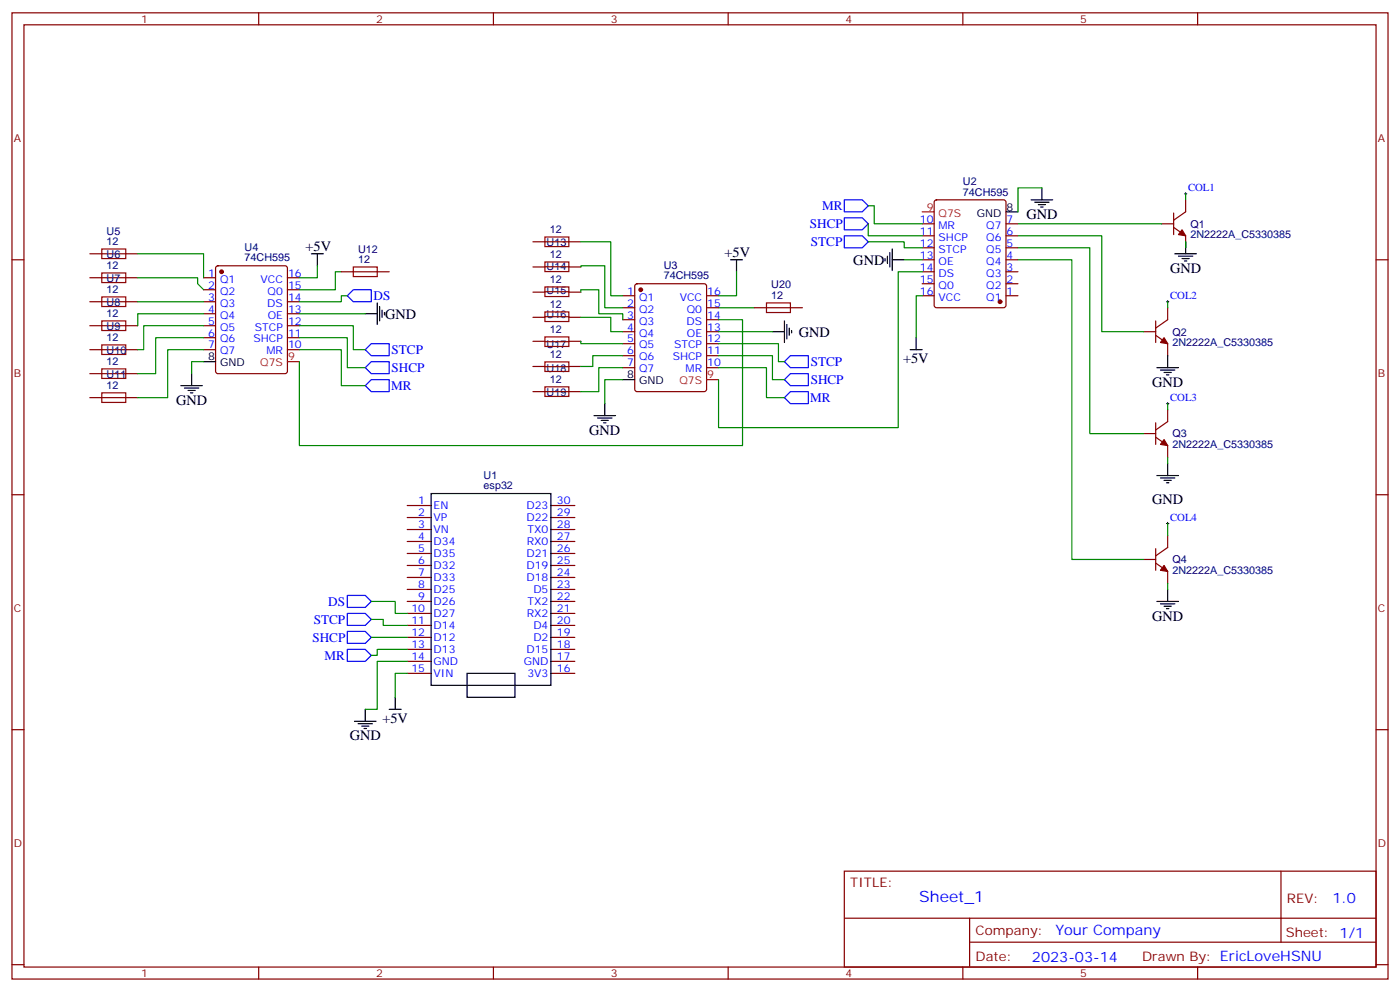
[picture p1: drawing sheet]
<svg xmlns="http://www.w3.org/2000/svg" width="412mm" height="292mm" viewBox="0 0 412 292" stroke-linecap="round" stroke-linejoin="round" font-family="sans-serif">
<g fill="none" stroke="#870000" stroke-width=".35">
<path d="M3.5 3.8h405.4v284.3h-405.4zM7.1 7.3h398.2v277.3h-398.2zM76.2 3.8v3.5M145.3 3.8v3.5M214.5 3.8v3.5M283.6 3.8v3.5M352.8 3.8v3.5M275.4 59l.5-.2h19.7l.7 .4v30.7l-.4 .6-20 .1-.7-.5v-30.6zM349.2 58.8v3.5l-3.5 2.5M3.5 76.4h3.6M26.5 74.7h14.1M63.7 78.4l.5-.2h19.8l.6 .4 .1 30.7-.5 .6-20 .1-.6-.5-.1-30.6z"/>
<path d="M100.5 80h14.2M157 71.2h14.1M157 78.6h3.5M160.5 78.5h7.1M167.6 78.6h3.5M271.6 76.4h3.6M271.6 80h3.6M271.6 72.9h3.6M271.6 69.4h3.6M271.6 65.9h3.6M296.3 76.4h3.6M296.3 80h3.6"/>
<path d="M296.3 72.9h3.6M296.3 69.4h3.6M296.3 65.9h3.6M342.2 65.9h3.5M345.7 62.7v6.3M345.7 66.9l3.5 2.5v3.5M405.3 76.4h3.6M26.5 81.7h14.1M26.5 88.8h14.1M26.5 95.8h14.1M60 81.7h3.5M60 85.3h3.5"/>
<path d="M60 88.8h3.5M60 92.3h3.5M60 95.8h3.5M60 99.4h3.5M84.7 81.7h3.5M84.7 85.3h3.5M84.7 88.8h3.5M84.7 92.3h3.5M84.7 95.8h3.5M84.7 99.4h3.5M157 86h3.5M157 93.4h3.5"/>
<path d="M160.5 85.9h7.1M160.5 93.2h7.1M167.6 86h3.5M167.6 93.4h3.5M183.4 87h3.6M183.4 97.6h3.6M183.4 90.6h3.6M183.4 94.1h3.6M187.2 83.7l.5-.2h19.7l.7 .4v30.6l-.4 .7-20 .1-.7-.5v-30.6zM208.1 87h3.6M208.1 97.6h3.6M208.1 90.6h3.6"/>
<path d="M208.1 94.1h3.6M222.2 90.6h14.2M271.6 87h3.6M271.6 83.5h3.6M296.3 87h3.6M296.3 83.5h3.6M336.9 97.6h3.5M340.4 94.4v6.4M340.4 98.7l3.6 2.4v3.6M344 90.6v3.5l-3.6 2.5M26.5 102.9h14.1M26.5 110h14.1"/>
<path d="M26.5 117h14.1M60 102.9h3.5M84.7 102.9h3.5M157 100.4h3.5M157 107.8h3.5M157 115.3h14.1M160.5 100.6h7.1M160.5 107.9h7.1M167.6 100.4h3.5M167.6 107.8h3.5M183.4 101.1h3.6M183.4 104.7h3.6"/>
<path d="M183.4 108.2h3.6M208.1 101.1h3.6M208.1 104.7h3.6M208.1 108.2h3.6M336.9 127.6h3.5M340.4 124.4v6.4M340.4 128.7l3.6 2.4v3.6M344 120.5v3.6l-3.6 2.4M3.5 145.6h3.6M119.9 148.8h7.1M119.9 152.3h7.1M119.9 155.8h7.1"/>
<path d="M119.9 159.3h7.1M162.3 148.8h7M162.3 152.3h7M162.3 155.8h7M162.3 159.3h7M344 157.6v3.5l-3.6 2.5M405.3 145.6h3.6M119.9 162.9h7.1M119.9 166.4h7.1M119.9 169.9h7.1M119.9 173.5h7.1M119.9 177h7.1"/>
<path d="M162.3 162.9h7M162.3 166.4h7M162.3 169.9h7M162.3 173.5h7M162.3 177h7M336.9 164.6h3.5M340.4 161.5v6.3M340.4 165.7l3.6 2.5v3.5M119.9 180.5h7.1M119.9 184h7.1M119.9 187.6h7.1M119.9 191.1h7.1"/>
<path d="M119.9 194.6h7.1M119.9 198.2h7.1M162.3 180.5h7M162.3 184h7M162.3 187.6h7M162.3 191.1h7M162.3 194.6h7M162.3 198.2h7M3.5 214.7h3.6M405.3 214.7h3.6M248.7 256.4h156.6v28.2h-156.6zM377.3 256.4v20.9"/>
<path d="M248.7 270.2h156.5M285.6 277.3h119.6M285.6 270.2v14.1M3.5 283.9h3.6M76.2 284.6v3.5M145.3 284.6v3.5M214.5 284.6v3.5M283.6 284.6v3.5M352.8 284.6v3.5M405.3 283.9h3.6"/>
</g>
<g fill="#870000" stroke="#870000" stroke-width=".35">
<path d="M348.2 67.6l1 1.8-2.1-.4z"/>
<path d="M342.9 99.4l1.1 1.7-2.2-.3z"/>
<path d="M342.9 129.4l1.1 1.7-2.2-.3z"/>
<path d="M342.9 166.4l1.1 1.8-2.2-.4z"/>
<circle cx="294.6" cy="88.8" r=".53"/>
<circle cx="65.3" cy="80" r=".53"/>
<circle cx="188.7" cy="85.3" r=".53"/>
</g>
<g fill="none" stroke="#000" stroke-width=".35">
<path d="M303.7 58.8h6.4M304.8 59.5h4.2M306.9 55.3v3.5M91.7 74.7h3.5M93.5 74.7v3.5M215.2 76.4h3.5M217 76.4v3.6M260.7 76.1v.7M261.4 75.4v2.1M262.1 74.3v4.3M262.8 76.4h3.5M262.8 73.3v6.3"/>
<path d="M296.3 62.3h3.6M305.9 60.2h2.1M306.6 60.9h.7M346.1 74.7h6.3M347.1 75.4h4.3M348.2 76.1h2.1M348.9 76.8h.7M349.2 71.2v3.5M107.6 92.3h3.5M111.1 89.1v6.4M111.8 90.2v4.2M112.5 91.3v2.1"/>
<path d="M113.2 92v.7M227.5 97.6h3.6M231.1 94.4v6.4M231.8 95.5v4.2M232.5 96.6v2.1M233.2 97.3v.7M269.9 99.4v3.5M53.3 113.5h6.3M54.3 114.2h4.3M55.4 114.9h2.1M56.1 115.6h.7M56.4 110v3.5"/>
<path d="M60 106.4h3.5M178.2 118.8v3.5M183.4 111.7h3.6M268.1 102.9h3.5M340.8 108.2h6.3M341.8 108.9h4.3M342.9 109.6h2.1M343.6 110.3h.7M344 104.7v3.5M175 122.3h6.3M176 123h4.3M177.1 123.7h2.1"/>
<path d="M177.8 124.4h.7M340.8 139.9h6.3M344 136.4v3.5M127 145.2h35.3v56.5h-35.3zM341.8 140.7h4.3M342.9 141.4h2.1M343.6 142.1h.7M340.8 177h6.3M341.8 177.7h4.3M342.9 178.4h2.1M343.6 179.1h.7M344 173.5v3.5"/>
<path d="M137.6 198.2h14.1v7h-14.1zM104.4 212.3h6.4M105.5 213h4.2M106.5 213.7h2.2M107.2 214.4h.7M107.6 208.7v3.6M114.7 208.7h3.5M116.4 205.2v3.5"/>
</g>
<path d="M271.6 62.3h3.6M84.7 106.4h3.5M208.1 111.7h3.6" fill="none" stroke="#f00" stroke-width=".35"/>
<g fill="none" stroke="#008700" stroke-width=".35">
<path d="M306.9 55.3h-7v7M349.2 57v1.8M40.6 74.7h19.4v7M93.5 78.2v3.5h-5.3M100.5 80h-1.7v5.3h-10.6M171.1 71.2h8.8v15.8h3.5M171.1 78.6v-.4h7.1v12.4h5.2M217 80v7h-5.3M255.8 71.2h10.5v1.7h5.3M255.8 65.9v3.5h15.8M255.8 60.6h1.7v5.3h14.1M266.3 76.4h5.3"/>
<path d="M271.6 80h-7v45.8h-52.9v-14.1M299.9 69.4h24.7v28.2h12.3M299.9 72.9h21.1v54.7h15.9M299.9 76.4h15.8v88.2h21.2M299.9 65.9h42.3M349.2 71.2v1.7M40.6 81.7h17.6v1.8l1.8 1.8M40.6 88.8h19.4M60 92.3h-19.4v3.5M60 95.8h-17.7v7.1h-1.7M60 99.4h-14.1v10.6h-5.3M88.2 95.8h15.9v7.1h3.5"/>
<path d="M88.2 99.4h14.1v8.8h5.3M88.2 92.3h19.4M102.3 87h-1.8v1.8h-12.3M171.1 86v-.7h5.3v7h7v1.8M171.1 93.4h8.8v4.2h3.5M211.7 94.1h7v37h-130.5v-24.7M211.7 90.6h10.5M211.7 97.6h15.8M271.6 87h-1.7v12.4M344 88.8v1.8M60 106.4h-3.6v3.6M60 102.9h-10.6v14.1h-8.8"/>
<path d="M88.2 102.9h12.3v10.6h7.1M171.1 100.4v.7h12.3M183.4 111.7h-5.2v7.1M183.4 104.7h-8.8v3.1h-3.5M183.4 108.2h-7v7.1h-5.3M211.7 101.1h17.6v5.3h1.8M211.7 104.7h15.8v7h3.6M211.7 108.2h14.1v8.8h5.3M344 118.8v1.7M344 134.7v1.7M344 154.1v3.5M109.4 177h7v3.5h3.5"/>
<path d="M344 171.7v1.8M109.4 182.3h3.5v1.7h7M109.4 187.6h10.5M119.9 191.1h-8.8v1.8h-1.7M119.9 198.2h-3.5v7M119.9 194.6h-8.8v14.1h-3.5"/>
</g>
<path d="M348.9 57h.7M349.2 56.7v.7M343.6 88.8h.7M344 88.4v.7M343.6 118.8h.7M344 118.4v.7M343.6 154.1h.7M344 153.7v.7" fill="none" stroke="#000" stroke-width=".29"/>
<g fill="none" stroke="#00f" stroke-width=".35">
<path d="M248.7 58.8h5.3l1.8 1.8-1.8 1.7h-5.3zM248.7 69.4h5.3l1.8 1.8-1.8 1.7h-5.3zM248.7 64.1h5.3l1.8 1.8-1.8 1.7h-5.3zM102.3 87l1.8-1.7h5.3v3.5h-5.3zM107.6 102.9l1.8-1.8h5.3v3.6h-5.3zM107.6 108.2l1.8-1.8h5.3v3.6h-5.3zM107.6 113.5l1.8-1.8h5.3v3.6h-5.3zM231.1 106.4l1.7-1.7h5.3v3.5h-5.3zM231.1 117l1.7-1.7h5.3v3.5h-5.3zM231.1 111.7l1.7-1.7h5.3v3.5h-5.3zM102.3 175.2h5.3l1.8 1.8-1.8 1.8h-5.3zM102.3 185.8h5.3l1.8 1.8-1.8 1.7h-5.3z"/>
<path d="M102.3 191.1h5.3l1.8 1.8-1.8 1.7h-5.3zM102.3 180.5h5.3l1.8 1.8-1.8 1.7h-5.3z"/>
</g>
<g fill="none" stroke="#a10000" stroke-width=".35">
<path d="M30 73.3h7v2.8h-7zM104.1 78.6h7v2.8h-7zM160.5 69.7h7.1v2.9h-7.1zM160.5 77.1h7.1v2.8h-7.1zM30 80.3h7v2.8h-7zM30 87.4h7v2.8h-7zM30 94.4h7v2.9h-7zM160.5 84.4h7.1v2.9h-7.1zM160.5 91.8h7.1v2.8h-7.1zM160.5 99.1h7.1v2.9h-7.1zM225.8 89.1h7v2.9h-7zM30 101.5h7v2.8h-7z"/>
<path d="M30 108.5h7v2.9h-7zM30 115.6h7v2.8h-7zM160.5 106.5h7.1v2.8h-7.1zM160.5 113.8h7.1v2.9h-7.1z"/>
</g>
<text font-size="4.6" fill="#00f" x="270.8" y="265.4">Sheet_1</text>
<g font-size="4.2">
<text x="302.3" y="64.5">GND</text>
<text x="90" y="74">+5V</text>
<text x="213.4" y="75.7">+5V</text>
<text x="251.4" y="77.9">GND</text>
<text x="344.7" y="80.3">GND</text>
<text x="113.4" y="93.8">GND</text>
<text x="235.3" y="99.1">GND</text>
<text x="266" y="106.9">+5V</text>
<text x="339.4" y="113.8">GND</text>
<text x="51.9" y="119.1">GND</text>
<text x="173.6" y="128">GND</text>
<text x="339.4" y="148.4">GND</text>
<text x="339.4" y="182.6">GND</text>
<text x="112.6" y="212.7">+5V</text>
<text x="103" y="217.9">GND</text>
</g>
<g font-size="4.2" fill="#00f">
<text x="392.5" y="265.6">1.0</text>
<text x="310.9" y="275.2">Your Company</text>
<text x="304" y="283">2023-03-14</text>
</g>
<g font-size="3.9" fill="#00f">
<text x="242.1" y="61.8">MR</text>
<text x="238.6" y="67.1">SHCP</text>
<text x="238.9" y="72.4">STCP</text>
<text x="110.1" y="88.3">DS</text>
<text x="115.3" y="104.2">STCP</text>
<text x="238.8" y="107.7">STCP</text>
<text x="115.3" y="109.5">SHCP</text>
<text x="238.8" y="113">SHCP</text>
<text x="115.2" y="114.8">MR</text>
<text x="238.7" y="118.3">MR</text>
<text x="96.7" y="178.3">DS</text>
<text x="92.4" y="183.6">STCP</text>
<text x="92" y="188.8">SHCP</text>
<text x="95.6" y="194.1">MR</text>
</g>
<g font-size="3.9" fill="#800">
<text x="250.5" y="260.9">TITLE:</text>
<text x="379.1" y="265.6">REV:</text>
<text x="287.4" y="275.1">Company:</text>
<text x="378.7" y="275.8">Sheet: 1/1</text>
<text x="287.4" y="282.8">Date:</text>
<text x="336.4" y="282.9">Drawn By: EricLoveHSNU</text>
</g>
<g font-size="3.2" fill="#800">
<text x="41.6" y="6.8">1</text>
<text x="110.8" y="6.8">2</text>
<text x="179.9" y="6.8">3</text>
<text x="249.1" y="6.8">4</text>
<text x="318.2" y="6.8">5</text>
<text x="4.1" y="41.9">A</text>
<text x="405.9" y="41.9">A</text>
<text x="4.1" y="111">B</text>
<text x="405.9" y="111">B</text>
<text x="4.1" y="180.2">C</text>
<text x="405.9" y="180.2">C</text>
<text x="4.1" y="249.3">D</text>
<text x="405.9" y="249.3">D</text>
<text x="41.6" y="287.6">1</text>
<text x="110.8" y="287.6">2</text>
<text x="179.9" y="287.6">3</text>
<text x="249.1" y="287.6">4</text>
<text x="318.2" y="287.6">5</text>
</g>
<g font-size="3.2" fill="#000080">
<text x="283.6" y="57.7">74CH595</text>
<text x="283.6" y="54.6">U2</text>
<text x="31.4" y="69">U5</text>
<text x="161.9" y="68.7">12</text>
<text x="350.7" y="70.2">2N2222A_C5330385</text>
<text x="350.7" y="67">Q1</text>
<text x="31.4" y="72.2">12</text>
<text x="31.4" y="76.1">U6</text>
<text x="72.1" y="76.9">74CH595</text>
<text x="72.1" y="73.9">U4</text>
<text x="105.5" y="77.5">12</text>
<text x="105.5" y="74.3">U12</text>
<text x="161" y="72.3">U13</text>
<text x="161.9" y="76">12</text>
<text x="31.4" y="79.3">12</text>
<text x="31.4" y="83.1">U7</text>
<text x="161" y="79.4">U14</text>
<text x="161.9" y="83.4">12</text>
<text x="195.5" y="82.2">74CH595</text>
<text x="195.5" y="79.2">U3</text>
<text x="31.4" y="86.3">12</text>
<text x="161" y="86.4">U15</text>
<text x="227.2" y="88.1">12</text>
<text x="227.2" y="84.9">U20</text>
<text x="31.4" y="93.4">12</text>
<text x="31.4" y="90.2">U8</text>
<text x="161" y="93.5">U16</text>
<text x="161.9" y="90.7">12</text>
<text x="31.4" y="100.4">12</text>
<text x="31.4" y="97.2">U9</text>
<text x="161.9" y="98.1">12</text>
<text x="345.4" y="101.9">2N2222A_C5330385</text>
<text x="345.4" y="98.7">Q2</text>
<text x="31.4" y="107.5">12</text>
<text x="31.4" y="104.3">U10</text>
<text x="161" y="102.3">U17</text>
<text x="161.9" y="105.4">12</text>
<text x="31.4" y="111.3">U11</text>
<text x="161" y="109.3">U18</text>
<text x="161.9" y="112.8">12</text>
<text x="31.4" y="114.5">12</text>
<text x="161" y="116.4">U19</text>
<text x="345.4" y="131.9">2N2222A_C5330385</text>
<text x="345.4" y="128.7">Q3</text>
<text x="142.5" y="144">esp32</text>
<text x="142.5" y="140.9">U1</text>
<text x="345.4" y="165.8">Q4</text>
<text x="345.4" y="168.9">2N2222A_C5330385</text>
</g>
<g font-size="3.2" fill="#00f">
<text x="350" y="56.2">COL1</text>
<text x="271" y="65.5">10</text>
<text x="296.5" y="65.5">7</text>
<text x="271" y="69">11</text>
<text x="276.5" y="67.3">MR</text>
<text x="276.5" y="70.8">SHCP</text>
<text x="290.5" y="70.8">Q6</text>
<text x="290.5" y="67.3">Q7</text>
<text x="296.5" y="69">6</text>
<text x="271" y="72.6">12</text>
<text x="271" y="76.1">13</text>
<text x="276.5" y="74.3">STCP</text>
<text x="276.5" y="77.9">OE</text>
<text x="290.5" y="77.9">Q4</text>
<text x="290.5" y="74.3">Q5</text>
<text x="296.5" y="76.1">4</text>
<text x="296.5" y="72.6">5</text>
<text x="61.3" y="81.4">1</text>
<text x="64.8" y="83.1">Q1</text>
<text x="76.8" y="83.1">VCC</text>
<text x="84.8" y="81.4">16</text>
<text x="271" y="79.6">14</text>
<text x="271" y="83.1">15</text>
<text x="276.5" y="81.4">DS</text>
<text x="290.5" y="81.4">Q3</text>
<text x="296.5" y="83.1">2</text>
<text x="296.5" y="79.6">3</text>
<text x="61.3" y="84.9">2</text>
<text x="61.3" y="88.4">3</text>
<text x="64.8" y="86.7">Q2</text>
<text x="78.8" y="86.7">Q0</text>
<text x="84.8" y="88.4">14</text>
<text x="84.8" y="84.9">15</text>
<text x="184.8" y="86.7">1</text>
<text x="188.3" y="88.4">Q1</text>
<text x="200.2" y="88.4">VCC</text>
<text x="208.3" y="86.7">16</text>
<text x="271" y="86.7">16</text>
<text x="276.5" y="84.9">Q0</text>
<text x="276.5" y="88.4">VCC</text>
<text x="290.5" y="88.4">Q1</text>
<text x="290.5" y="84.9">Q2</text>
<text x="296.5" y="86.7">1</text>
<text x="344.7" y="87.9">COL2</text>
<text x="61.3" y="92">4</text>
<text x="61.3" y="95.5">5</text>
<text x="64.8" y="90.2">Q3</text>
<text x="64.8" y="93.7">Q4</text>
<text x="78.7" y="90.2">DS</text>
<text x="78.9" y="93.7">OE</text>
<text x="84.8" y="95.5">12</text>
<text x="84.8" y="92">13</text>
<text x="184.8" y="90.2">2</text>
<text x="184.8" y="93.7">3</text>
<text x="188.3" y="92">Q2</text>
<text x="188.3" y="95.5">Q3</text>
<text x="202.2" y="95.5">DS</text>
<text x="202.3" y="92">Q0</text>
<text x="208.3" y="93.7">14</text>
<text x="208.3" y="90.2">15</text>
<text x="61.3" y="99">6</text>
<text x="64.8" y="97.3">Q5</text>
<text x="64.8" y="100.8">Q6</text>
<text x="74.7" y="100.8">SHCP</text>
<text x="75.1" y="97.3">STCP</text>
<text x="84.8" y="99">11</text>
<text x="184.8" y="97.3">4</text>
<text x="184.8" y="100.8">5</text>
<text x="188.3" y="99">Q4</text>
<text x="202.3" y="99">OE</text>
<text x="208.3" y="100.8">12</text>
<text x="208.3" y="97.3">13</text>
<text x="61.3" y="102.6">7</text>
<text x="64.8" y="104.3">Q7</text>
<text x="78.5" y="104.3">MR</text>
<text x="84.8" y="102.6">10</text>
<text x="184.8" y="104.3">6</text>
<text x="184.8" y="107.8">7</text>
<text x="188.3" y="102.6">Q5</text>
<text x="188.3" y="106.1">Q6</text>
<text x="198.1" y="106.1">SHCP</text>
<text x="198.6" y="102.6">STCP</text>
<text x="208.3" y="107.8">10</text>
<text x="208.3" y="104.3">11</text>
<text x="188.3" y="109.6">Q7</text>
<text x="202" y="109.6">MR</text>
<text x="344.7" y="117.9">COL3</text>
<text x="123.2" y="148.4">1</text>
<text x="127.7" y="149.8">EN</text>
<text x="155.1" y="149.8">D23</text>
<text x="164" y="148.4">30</text>
<text x="123.2" y="151.9">2</text>
<text x="123.2" y="155.5">3</text>
<text x="127.7" y="153.4">VP</text>
<text x="155.1" y="153.4">D22</text>
<text x="164" y="155.5">28</text>
<text x="164" y="151.9">29</text>
<text x="344.7" y="153.2">COL4</text>
<text x="123.2" y="159">4</text>
<text x="127.7" y="156.9">VN</text>
<text x="127.7" y="160.4">D34</text>
<text x="155.2" y="160.4">RX0</text>
<text x="155.4" y="156.9">TX0</text>
<text x="164" y="159">27</text>
<text x="123.2" y="162.5">5</text>
<text x="123.2" y="166.1">6</text>
<text x="127.7" y="163.9">D35</text>
<text x="127.7" y="167.5">D32</text>
<text x="155.1" y="167.5">D19</text>
<text x="155.1" y="163.9">D21</text>
<text x="164" y="166.1">25</text>
<text x="164" y="162.5">26</text>
<text x="123.2" y="169.6">7</text>
<text x="123.2" y="173.1">8</text>
<text x="127.7" y="171">D33</text>
<text x="155.1" y="171">D18</text>
<text x="164" y="173.1">23</text>
<text x="164" y="169.6">24</text>
<text x="123.2" y="176.6">9</text>
<text x="127.7" y="174.5">D25</text>
<text x="127.7" y="178">D26</text>
<text x="155.4" y="178">TX2</text>
<text x="157.1" y="174.5">D5</text>
<text x="164" y="176.6">22</text>
<text x="121.2" y="180.2">10</text>
<text x="121.2" y="183.7">11</text>
<text x="127.7" y="181.6">D27</text>
<text x="127.7" y="185.1">D14</text>
<text x="155.2" y="181.6">RX2</text>
<text x="157.1" y="185.1">D4</text>
<text x="164" y="183.7">20</text>
<text x="164" y="180.2">21</text>
<text x="121.2" y="187.2">12</text>
<text x="121.2" y="190.7">13</text>
<text x="127.7" y="188.6">D12</text>
<text x="157.1" y="188.6">D2</text>
<text x="164" y="190.7">18</text>
<text x="164" y="187.2">19</text>
<text x="121.2" y="194.3">14</text>
<text x="121.2" y="197.8">15</text>
<text x="127.7" y="192.2">D13</text>
<text x="127.7" y="195.7">GND</text>
<text x="154.3" y="195.7">GND</text>
<text x="155.1" y="192.2">D15</text>
<text x="164" y="197.8">16</text>
<text x="164" y="194.3">17</text>
<text x="127.7" y="199.2">VIN</text>
<text x="155.4" y="199.2">3V3</text>
</g>
<g font-size="3.2" fill="#f00">
<text x="273" y="62">9</text>
<text x="276.5" y="63.7">Q7S</text>
<text x="76.7" y="107.8">Q7S</text>
<text x="84.8" y="106.1">9</text>
<text x="200.1" y="113.1">Q7S</text>
<text x="208.3" y="111.4">9</text>
</g>
<g font-size="3.2">
<text x="287.7" y="63.7">GND</text>
<text x="296.5" y="62">8</text>
<text x="61.3" y="106.1">8</text>
<text x="64.8" y="107.8">GND</text>
<text x="184.8" y="111.4">8</text>
<text x="188.3" y="113.1">GND</text>
</g>
</svg>
